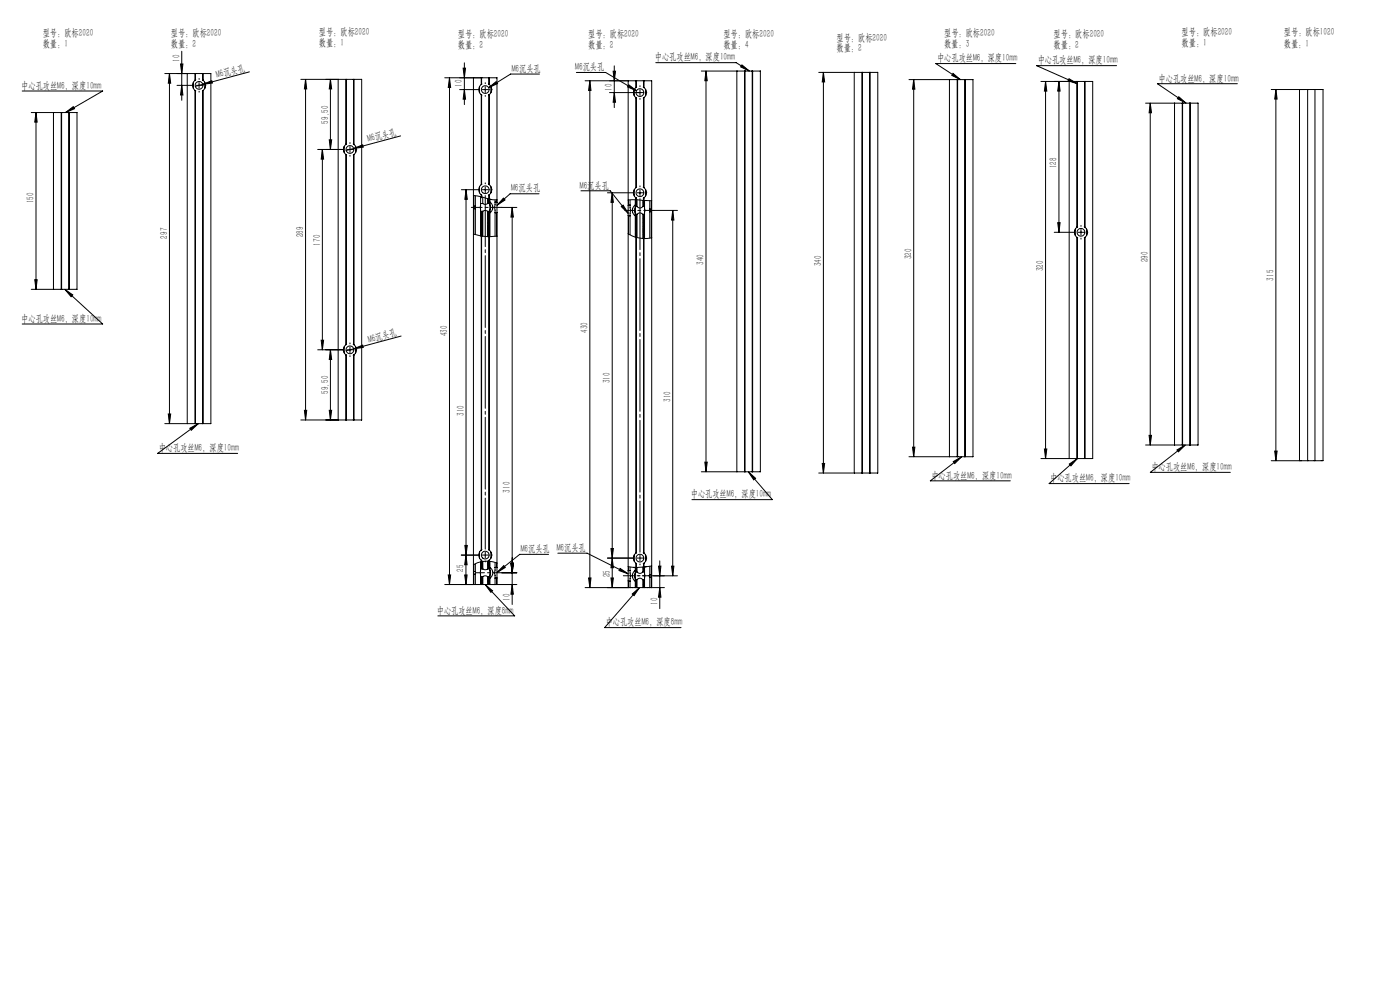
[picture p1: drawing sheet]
<svg xmlns="http://www.w3.org/2000/svg" width="594mm" height="420mm" viewBox="0 0 594 420" stroke-linecap="round" stroke-linejoin="round" font-family="sans-serif">
<g fill="none" stroke="#000" stroke-width=".42">
<path d="M9.4 38.6h34.2l-15.8 9.1M71.9 31.2l.5 4.1h-1zM71.9 31.2v148.5M75.1 36.2h6.5M76.6 27.1h1l-.5 4.1zM77.1 21.7v20.9M77.1 36.2l.5 4.1h-1zM79.6 31.2v148.5M82.1 34.9v2.7M82.8 38.4l.1 .1M82.8 34.1a2.72 2.72 0 0 0 0 4.3M82.8 31.2v2.9"/>
<path d="M82.8 38.4v141.3M82.9 34l-.1 .1M82.9 31.2h3.1M82.9 38.5l.2 .1M82.9 31.2h-13M82.9 31.2v2.8M82.9 38.5v141.2M83.1 33.8l-.2 .1M83.2 36.2h2.5M84.5 35v2.4M85.9 33.8l.1 .2M86 31.2h3.5v148.5h-3.5"/>
<path d="M86 34l.1 .1M86 31.2v2.8M86 38.5v141.2M86 35.8l3.9-1.6 .2 1zM86 38.5l-.1 .1M86.1 34.1a2.72 2.72 0 0 1 0 4.3M86.1 38.4l-.1 .1M86.1 31.2v2.9M86.1 38.4v141.3M86.9 34.9v2.7M105.8 30.5l-22.9 6.1M129.6 33.7l.5 4h-.9z"/>
<path d="M129.6 33.7v144.5M140.2 33.7v29.7M140.2 33.7l.5 4h-1zM143.6 33.7v144.5M146.8 33.7v27.6M146.9 33.7l-.1 27.6M146.9 33.7h3.1M146.9 33.7h-19.3M150 33.7l.2 27.6M150 33.7h3.5v144.5h-3.5M150.2 33.7v27.6M190.7 33l.5 4.1h-1z"/>
<path d="M190.7 33v215M195 38h8M196.5 28.9h1l-.5 4.1zM197 26.7v17.7M197 38l.5 4.1h-1zM201 33l-.1 215M203.4 36.7v2.6M204.2 35.8a2.75 2.75 0 0 0 0 4.4M204.2 33v2.8M204.3 35.7l-.1 .1M204.5 35.6l-.2 .2M204.5 33l-.2 2.7"/>
<path d="M204.6 38h2.5M205.9 36.7v2.5M207.3 35.6l.1 .2M207.3 37.2l3.2-2.6 .6 .9zM207.4 33h3.5v52.8M207.4 35.7l.2 .1M207.4 33h-18.7M207.4 33v2.7M207.6 35.8a2.75 2.75 0 0 1 0 4.4M207.6 33v2.8M208.3 36.7v2.6M228.9 31.4h-12.3l-9.3 5.8"/>
<path d="M244.5 30.7h12.5l13.1 7.8M250.3 34.3l.5 4.1h-1.1zM250.3 34.3v215M258.6 39.3h14.2M260.1 30.2h1.1l-.6 4.1zM260.6 27.9v17.7M260.6 39.3l.6 4.1h-1.1zM266.6 34.3l-.1 52.8M266.8 36l3.3 2.5-3.8-1.6zM269.1 37.9v2.7M269.8 37.1a2.77 2.77 0 0 0 0 4.3M269.8 34.3v2.8"/>
<path d="M270 37l-.2 .1M270 34.3h3.1M270 34.3h-21.8M270 34.3v2.7M270.1 36.9l-.2 .1M271.5 38v2.5M272.9 36.9l.2 .1M273.1 34.3h3.4v215M273.1 34.3l.1 2.8M273.2 37.1a2.77 2.77 0 0 1 0 4.3M273.2 34.3v2.8M273.9 37.9v2.7"/>
<path d="M278.2 26.6h34.1l5.7 3.5M299.5 30.1l.6 4.1h-1.1zM299.5 30.1v170M312.7 30.1v170M314.8 27.5l3.2 2.6-3.7-1.7zM315.9 30.1v170M316.1 30.1h3.1M316.1 30.1h-18.5M316.1 30.1v170M319.2 30.1h3.4v170h-3.4M319.2 30.1v170M319.3 30.1v170"/>
<path d="M349.4 30.7l.5 4.1h-1zM349.4 30.7v170M362.5 30.7v170M365.7 30.7v170M365.9 30.7h3.1M365.9 30.7h-18.5M365.9 30.7v170M369 30.7h3.4v170h-3.4M369 30.7v170M369.1 30.7v170M387.7 33.8l.5 4h-1zM387.7 33.8v160"/>
<path d="M402.9 33.8v160M404.4 31.1l3.1 2.7-3.7-1.8zM406.1 33.8v160M406.3 33.8h3.1M406.3 33.8h-20.6M406.3 33.8v160M409.4 33.8h3.4v160h-3.4M409.4 33.8v160M409.5 33.8v160M431 27h-33.9l10.4 6.8M443.6 34.6l.5 4h-1zM443.6 34.6v159.9"/>
<path d="M449.3 34.6l.5 4h-1zM449.3 34.6v63.9M453.6 33.4l3.5 2.1-4-1.2zM453.7 34.6v159.9M456.9 34.6v61.8M457.1 34.6h3.1M457.1 34.6h-15.5M457.1 34.6v61.7M460.2 34.6h3.4v159.9h-3.4M460.2 34.6v61.7M460.3 34.6v61.8M473.7 27.9h-33.9l17.3 7.6"/>
<path d="M525 35.5h-33.9l12.1 8.3M541.3 38l.6 4h-1.1zM541.3 38v157.5M552.1 38h-.7v157.5h.7M554.8 38h3.1M554.8 38h-15.4M554.8 38v157.5M557.9 38h3.4v157.5h-3.4M557.9 38v157.5M13.3 47.7h12.8M15.3 47.7l.5 4.1h-1.1zM15.3 47.7v75"/>
<path d="M22.8 47.7v75M26 47.7v75M26.1 47.7h3.1M26.1 47.7v75M27.8 47.7l3.3-2.5 .5 .9zM29.2 47.7h3.5v75h-3.5M29.2 47.7v75M29.4 47.7v75M139.7 59.3h1l-.5 4.1zM170 57.7l-19.9 5.3M204.2 40.2l.1 .1M204.2 40.2v38.1"/>
<path d="M204.3 40.3l.2 .1M204.3 40.3v37.9M207.4 40.3l-.1 .1M207.4 40.3v37.9M207.6 40.2l-.2 .1M207.6 40.2v38.1M269.8 41.4l.2 .1M269.8 41.4v38.2M269.9 41.5l.2 .1M270 41.5l-.2 38.1M273.1 41.5l-.2 .1M273.2 41.4v38.2"/>
<path d="M488 43.8l.6 4.1h-1.1zM488 43.8v145M498.4 43.8v145M500.1 41l3.1 2.8-3.6-1.9zM501.6 43.8v145M501.8 43.8h3.1M501.8 43.8h-15.7M501.8 43.8v145M504.9 43.8h3.4v145h-3.4M504.9 43.8v145M505 43.8v145M134.8 63.4h10.8"/>
<path d="M136.8 63.4l.5 4.1h-1zM136.8 63.4v85M146.1 62.1v2.6M146.8 61.3a2.77 2.77 0 0 0 0 4.3M146.8 65.6l.1 .1M146.8 65.6v80.6M146.9 65.7l.2 .1M146.9 65.7v80.4M147.1 61l-.2 .2M147.2 63.4h2.5M148.5 62.1v2.5M149.9 61l.1 .2"/>
<path d="M150 65.7l-.1 .1M150 65.7v80.4M150.1 63l3.8-1.6 .2 1zM150.1 63l-3.2 .8M150.2 65.6l-.2 .1M150.2 61.3a2.72 2.72 0 0 1 0 4.3M150.2 65.6v80.6M150.9 62.1v2.6M203.4 79.2v2.6M204.2 78.3a2.75 2.75 0 0 0 0 4.4M204.3 78.2l-.1 .1M204.5 78.1l-.2 .1"/>
<path d="M205.9 79.3v2.5M207.3 78.1l.1 .1M207.4 78.2l.2 .1M207.6 78.3a2.75 2.75 0 0 1 0 4.4M208.3 79.2v2.6M269.8 79.6a2.81 2.81 0 0 0 0 4.3M270.1 79.4l-.2 .1M272.9 79.4l.2 .1M273.2 79.6a2.81 2.81 0 0 1 0 4.3M195.8 80.5h7.2M197.7 80.5v167.5M197.7 80.5l.6 4.1h-1.1z"/>
<path d="M200.9 99.3l3.3 .8M200.9 83h.1M201 83l3.2 .5M201 87.4v1.2M201 83v4.4M201 88.6v10.8M201 88.6h.7M201 87.4h.7M201.7 87.4v1.2M201.7 83.1v4.3M201.7 88.6v10.9M203.9 86.3v3.4"/>
<path d="M203.9 89.7h.9M203.9 86.3h.9M203.9 83.4v2.9M203.9 89.7v10.4M204.2 82.7l.1 .1M204.2 82.7v.8M204.2 83.5h.1M204.2 89.7l-.3 .2M204.3 82.8l.2 .1M204.3 83.5l3 .9M204.3 82.8v.7M204.4 83.6l-.5 .5"/>
<path d="M204.6 80.5h2.5M204.6 89.7l-.7 .7M204.8 89.7l.1-.1a1.6 1.6 0 0 1 2 .1M204.8 86.3a1.67 1.67 0 0 0 2.1 0M204.8 81.7v.1M204.8 83.7v2.6M204.8 89.7v10.5M204.8 89.9l-.9 .9M204.8 90.4l-.9 .8M204.8 90.8l-.9 .9M204.8 91.2l-.9 1M204.8 91.7l-.9 .9"/>
<path d="M204.8 92.2l-.9 .8M204.8 92.6l-.9 .9M204.8 93l-.9 1M204.8 93.5l-.9 .9M204.8 94l-.9 .8M204.8 94.4l-.9 .9M204.8 94.8l-.9 1M204.8 95.3l-.9 .9M204.8 95.8l-.9 .8M204.8 96.2l-.9 .9M204.8 96.6l-.9 1M204.8 97.1l-.9 .9"/>
<path d="M204.8 97.6l-.9 .8M204.8 98l-.9 .9M204.8 98.4l-.9 1M204.8 98.9l-.9 .9M204.8 99.4l-.8 .7M204.8 99.8l-.4 .4M206.9 84.3v2M206.9 89.7v10.7M206.9 89.7h.9M206.9 86.3h.9M207 86.3l.8-.7a2.72 2.72 0 0 1 0 4.8M207.2 84.4l-.3 .3"/>
<path d="M207.3 84.4h.1M207.3 89.7l-.4 .3M207.4 82.8l-.1 .1M207.4 82.8v1.6M207.4 84.4l.2 .1M207.6 82.7l-.2 .1M207.6 82.7v1.8M207.6 84.5l3.2 .3M207.6 84.5l-.7 .6M207.7 84.5l.9 .2M207.8 89.7l-.9 .8M207.8 86.3v3.4"/>
<path d="M207.8 86.7l.3 1-.3 1.6M207.8 89.7v10.7M207.8 84.5v1.8M207.8 90l-.9 1M207.8 90.5l-.9 .9M207.8 91.4l-.9 .9M207.8 91.8l-.9 1M207.8 93.2l-.9 .9M207.8 93.6l-.9 1M207.8 95l-.9 .9M207.8 95.4l-.9 1M207.8 95.9l-.9 .9"/>
<path d="M207.8 96.8l-.9 .9M207.8 91l-.9 .8M207.8 92.3l-.9 .9M207.8 92.8l-.9 .8M207.8 94.1l-.9 .9M207.8 94.6l-.9 .8M207.8 96.3l-.9 .9M207.8 97.2l-.9 .9M207.8 97.7l-.9 .9M207.8 98.1l-.9 .9M207.8 98.6l-.9 .9M207.8 99l-.9 .9"/>
<path d="M207.8 99.5l-.9 .9M207.8 99.9l-.5 .5M207.8 84.7l-.9 .9M207.8 85.1l-.9 .9M207.8 86l-.3 .3M210 85.7l-.2 2.3 .2 2.3M210 84.8v.9M210 90.3v9.9M210 90.3h.7M210 85.7h.7M210.7 85.7l.2 .1M210.7 84.8v.9"/>
<path d="M210.7 90.3v9.9M210.9 85.8v4.4M210.9 90.2l-.2 .1M210.9 90.2v150.6M210.9 84.8h-.1M212.9 88h6.4M213.6 84l.7 .8-3.4 2.3zM217.3 88l.5 4.1h-1zM217.3 88v168.5M228.7 82.2h-12.3l-5.5 4.9M246.5 80.9h12.4l7.6 9.6M257.7 81.8h10.9"/>
<path d="M259.8 81.8v167.5M259.8 81.8l.4 4h-1zM263.6 87.6l.8-.6 2.1 3.5zM266.5 99.1l3.3 1.6M266.5 91.5l.2 .1M266.5 87.1v4.4M266.5 91.5v150.6M266.6 84.9h-.1M266.7 87l-.2 .1M266.7 84.9v2.1M266.7 91.6v7.7M266.7 91.6h.6"/>
<path d="M266.7 87h.6M267.3 87l.3 2.3-.3 2.3M267.3 84.8v2.2M267.3 91.6v8M269.1 80.5v2.6M269.6 87.6v3.3M269.6 86.9a2.79 2.79 0 0 0 0 4.8l.6-.7M269.6 88l-.4 1 .4 1.6M269.6 90.9v9.7l.6-.6M269.6 87.6h.6M269.6 90.9h.6M269.6 84.7v2.9"/>
<path d="M269.7 84.8l-.1 .1M269.8 84.8l-3.2 .1M269.8 84.8h.2M269.8 83.9l.2 .1M269.8 83.9v.9M269.8 90.9l-.2 .3M269.9 84l.2 .2M269.9 84.8h.2M270 84v.8M270.1 84.8l2.9 .2M270.2 84.8l-.6 .6M270.2 85.1l-.6 .7"/>
<path d="M270.2 85.6l-.6 .7M270.2 86.1l-.6 .6M270.2 86.5l-.6 .7M270.2 86.9l-.6 .7M270.2 87.4l-.2 .2M270.2 91.5l-.6 .6M270.2 91.9l-.6 .7M270.2 92.3l-.6 .7M270.2 92.8l-.6 .6M270.2 93.2l-.6 .7M270.2 93.7l-.6 .7M270.2 94.1l-.6 .7"/>
<path d="M270.2 94.6l-.6 .6M270.2 95l-.6 .7M270.2 95.5l-.6 .6M270.2 95.9l-.6 .7M270.2 96.4l-.6 .6M270.2 96.8l-.6 .7M270.2 97.3l-.6 .6M270.2 97.7l-.6 .7M270.2 98.2l-.6 .6M270.2 98.6l-.6 .7M270.2 99.1l-.6 .6M270.2 99.5l-.6 .7"/>
<path d="M270.2 87.6a1.62 1.62 0 0 0 2.6 0M270.2 90.9a1.62 1.62 0 0 1 2.6 0M270.2 84.8v2.8M270.2 90.9v9.9M270.3 81.8h2.5M271.5 80.5v2.5M272.8 85v2.6M272.8 90.9v10.3M272.8 87.6h.7M272.8 90.9h.7M273 90.9l-.2 .2M273 85l-.2 .2"/>
<path d="M273 85h.2M273.1 84l-.2 .2M273.2 85l3.3 .2M273.2 83.9l-.1 1.1M273.2 83.9v1.1M273.4 90.9l-.6 .6M273.5 85l-.7 .7M273.5 85.5l-.7 .6M273.5 86l-.7 .6M273.5 86.4l-.7 .6M273.5 86.8l-.7 .7M273.5 87.3l-.4 .3"/>
<path d="M273.5 91.8l-.7 .6M273.5 93.6l-.7 .6M273.5 94.9l-.7 .7M273.5 95.4l-.7 .6M273.5 96.7l-.7 .7M273.5 91.4l-.7 .6M273.5 92.2l-.7 .7M273.5 92.7l-.7 .6M273.5 93.1l-.7 .7M273.5 94l-.7 .7M273.5 94.5l-.7 .6M273.5 95.8l-.7 .7"/>
<path d="M273.5 96.3l-.7 .6M273.5 97.2l-.7 .6M273.5 97.6l-.7 .7M273.5 98.1l-.7 .6M273.5 98.5l-.7 .7M273.5 99l-.7 .6M273.5 99.4l-.7 .7M273.5 99.9l-.7 .6M273.5 85l.7 .1M273.5 87.6v3.3M273.5 85v2.6M273.5 90.9v10.3"/>
<path d="M273.9 80.5v2.6M275.7 88.7v1.1M275.7 88.7h.7M275.7 89.8h.7M275.7 85.1v3.6M275.7 89.8v11.2M276.4 88.7v1.1M276.4 85.2v3.5M276.4 89.8v11.1M277.4 89.3h10M285.4 89.3l.5 4.1h-1zM285.4 89.3v155"/>
<path d="M447.3 98.5h8.4M448.8 94.5h1l-.5 4zM456.2 97.2v2.7M456.9 96.4a2.77 2.77 0 0 0 0 4.3M457.1 96.3l-.2 .1M457.2 96.2l-.1 .1M457.4 98.5h2.5M458.6 97.3v2.5M460 96.2l.2 .1M460.2 96.3l.1 .1M460.3 96.4a2.72 2.72 0 0 1 0 4.3M461 97.2v2.7"/>
<path d="M14.7 118.7h1.1l-.5 4zM204.2 100.1v133.2M204.2 100.1l.1 .1M204.3 100.2v133M204.3 100.2l3.1 .2M207.4 100.4v132.8M207.4 100.4h.2M207.6 100.4v132.9M210.9 100.2l-3.3 .2M269.8 100.7h.2M269.8 100.7v133.9M270 100.7l3.1 .5"/>
<path d="M270 100.7v133.8M270.2 100.4l-.3 .3M273 101.2h.2M273.1 101.2l.1 133.4M273.2 101.2v133.4M273.4 101.2h.1M273.5 100.3l-.7 .7M273.5 100.8l-.5 .4M276.5 100.8l-3.3 .4M456.9 100.7l.2 .1M456.9 100.7v93.8M457.1 100.8l.1 .1"/>
<path d="M457.1 100.8v93.7M460.2 100.8l-.2 .1M460.2 100.8v93.7M460.3 100.7l-.1 .1M460.3 100.7v93.8M13.3 122.7h12.8M26.1 122.7h3.1M27.5 122.7l3.4 2.4-.7 .8zM27.5 122.7l16.1 14.8h-34.2M134.8 148.4h10.8M136.3 144.3h1l-.5 4.1zM140.2 148.4l.5 4.1h-1z"/>
<path d="M140.2 148.4v29.8M146.1 147.1v2.6M146.8 146.2a2.81 2.81 0 0 0 0 4.4M146.8 150.6l.1 27.6M146.8 150.6v27.6M146.9 150.7l.2 .1M146.9 146.1l-.1 .1M147.1 146l-.2 .1M147.2 148.4h2.5M148.5 147.2v2.5M149.9 146l.1 .1M150 146.1l.2 .1"/>
<path d="M150 150.7l-.1 .1M150.1 148l3.8-1.6 .2 1zM150.1 148l-3.2 .8M150.2 150.6l-.2 27.6M150.2 146.2a2.75 2.75 0 0 1 0 4.4M150.2 150.6v27.6M150.9 147.1v2.6M170.2 142.6l-20.1 5.4M71.4 175.6h1l-.5 4.1zM82.9 179.7h3.1M82.9 179.7h-13M84.1 179.7l-17.2 12.7h33.9"/>
<path d="M129.2 174.1h.9l-.5 4.1zM139.7 174.1h1l-.5 4.1zM146.9 178.2h3.1M146.9 178.2h-19.3M80.5 181.7l3.6-2-3 2.8zM299 196.1h1.1l-.6 4zM348.9 196.6h1l-.5 4.1zM387.2 189.7h1l-.5 4.1zM404.5 195.8l3.5-2-2.9 2.9zM406.3 193.8h3.1M406.3 193.8h-20.6M408 193.8l-13.3 10.2h34"/>
<path d="M443.1 190.5h1l-.5 4zM453.7 196.9l3.4-2.4-2.7 3.1zM457.1 194.5l-12 10.7h34M457.1 194.5h3.1M457.1 194.5h-15.5M487.5 184.7h1.1l-.6 4.1zM499.4 190.9l3.5-2.1-2.9 2.9zM501.8 188.8h3.1M501.8 188.8h-15.7M502.9 188.8l-14.8 11.6h33.9M540.8 191.4h1.1l-.6 4.1zM554.8 195.5h3.1"/>
<path d="M554.8 195.5h-15.4M316.1 200.1h3.1M316.1 200.1h-18.5M317.5 200.1l10.2 11.9h-34.1M317.5 200.1l3.1 2.8-.8 .7zM365.9 200.7h3.1M365.9 200.7h-18.5M195.7 235.5h7.3M197.2 231.4h1.1l-.6 4.1zM197.7 235.5l.5 4.1h-1zM201 239.6h-.1M201 239.5v2.9"/>
<path d="M201.7 239.2v3.2M203.4 234.2v2.6M203.9 238.4v3M204.2 233.3a2.72 2.72 0 0 0 0 4.3M204.2 237.6l.1 .2M204.2 237.6v.7M204.2 238.3l-3.2 1.3M204.2 238.3l-.3 .2M204.3 237.8l.2 .1M204.3 233.2l-.1 .1M204.3 237.8v.4M204.3 238.2l-.1 .1"/>
<path d="M204.5 233.1l-.2 .1M204.7 238.2l-.8 .8M204.8 236.7v.1M204.8 238.2v3.2M204.8 238.5l-.9 .9M204.8 239l-.9 .9M204.8 239.4l-.9 .9M204.8 239.9l-.9 .9M206.9 238.1v3.3M207.1 238.1l-.2 .1M207.3 233.1l.1 .1M207.4 233.2l.2 .1"/>
<path d="M207.4 237.8l-.1 .1M207.4 237.8v.3M207.4 238.1l-3.1 .1M207.4 238.1h.2M207.5 238.1l-.6 .6M207.6 233.3a2.72 2.72 0 0 1 0 4.3M207.6 237.6l-.2 .2M207.6 237.6v.5M207.6 238.1l3.2 .7M207.8 238.1v3.3M207.8 238.2l-.9 .9M207.8 238.7l-.9 .9"/>
<path d="M207.8 239.1l-.9 .9M207.8 239.6l-.9 .9M208.3 234.2v2.6M210 238.6v2.1M210.7 238.8v1.9M210.8 238.8l.1 .1M213.7 239.9l.7 .9-3.5 2.1zM216.8 238.9h1l-.5 4.1zM232.8 235.2h-12.3l-9.6 7.7M236.7 234.7h12.4l17.4 8.7M259.2 232.7h1l-.4 4.1zM259.8 236.8l.4 4.1h-1z"/>
<path d="M268.6 236.8h-10.9M269.1 235.5v2.6M269.8 234.6a2.81 2.81 0 0 0 0 4.4M269.8 239l.2 1.8M269.8 239v1.8M269.9 239l.2 .2M270 234.5l-.2 .1M270.1 234.4l-.2 .1M272.9 234.4l.2 .1M273.1 239l-.2 .2M273.2 234.6a2.81 2.81 0 0 1 0 4.4M273.2 239v1.5"/>
<path d="M273.9 235.5v2.6M279.9 237.9v20.3M188.7 248h13M190.2 243.9h1l-.5 4.1zM197.2 243.9h1l-.5 4.1zM201 242.4v1.2M201 243.6v4.4M201 242.4h.7M201 243.6h.7M201.7 242.4v1.2M201.7 248h3.1M201.7 243.6v4.4"/>
<path d="M203.9 248h.1M203.9 241.4v3.2M203.9 244.6h.9M203.9 241.4h.9M203.9 244.6v3.4M204.2 244.6l-.3 .3M204.4 244.6l-.5 .6M204.7 244.6l-.8 .8M204.8 241.4a1.69 1.69 0 0 0 2.1 0M204.8 244.6h.1a1.66 1.66 0 0 1 2 0M204.8 248h2.1M204.8 244.6v3.4"/>
<path d="M204.8 240.3l-.9 .9M204.8 240.8l-.5 .6M204.8 241.2l-.1 .2M204.8 244.8l-.9 .9M204.8 245.1l-.9 .9M204.8 245.4l-.9 .9M204.8 245.7l-.9 .9M204.8 245.9l-.9 1M204.8 246.2l-.9 .9M204.8 246.5l-.9 .9M204.8 246.8l-.9 .9M204.8 247.1l-.9 .8"/>
<path d="M204.8 247.4l-.6 .6M204.8 247.6l-.4 .4M204.8 247.9l-.1 .1M205.8 248l12.6 13.3h-32.6M205.8 248l3.2 2.6-.7 .7zM206.9 248h12.4M206.9 244.6v3.4M206.9 244.6h.9M206.9 241.4h.9M207.2 244.6l-.3 .4M207.7 244.6l-.8 .8M207.8 241.4v3.2"/>
<path d="M207.8 240.6a2.75 2.75 0 0 1 0 4.8M207.8 244.6l.1 3.4M207.8 241.7l.3 1-.3 1.6M207.8 240l-.9 .9M207.8 240.5l-.9 .9M207.8 240.9l-.4 .5M207.8 245l-.9 .9M207.8 245.4l-.9 .9M207.8 245.9l-.9 .9M207.8 246.3l-.9 .9M207.8 246.8l-.9 .9M207.8 247.2l-.8 .8"/>
<path d="M207.8 247.7l-.3 .3M210 240.7l-.2 2.3 .2 2.3M210 245.3v2.7h-.2M210 245.3h.7M210 240.7h.7M210.7 240.7l.2 .1M210.7 245.3v2.7M210.9 240.8v4.4M210.9 245.2l-.2 .1M210.9 245.2v2.8M212.9 243h6.4M217.3 248l.5 4.1h-1z"/>
<path d="M248.2 249.3h19.1M249.7 245.2h1.1l-.5 4.1zM259.2 245.2h1l-.4 4.1zM263.1 241.1l3.4 2.3-3.9-1.3zM266.5 240.4h.1M266.5 246.4l.2 .1M266.5 242.1v4.3M266.5 246.4v2.9M266.6 240.4l3.2 .4M266.7 242l-.2 .1M266.7 240.4v1.6M266.7 246.5v2.8"/>
<path d="M266.7 242h.6M266.7 246.5h.6M267.3 242l.3 2.3-.3 2.2M267.3 249.3h2.9M267.3 240.5v1.5M267.3 246.5v2.8M268.3 252l3-2.7-2.3 3.4zM268.9 240.7l.8 .1M269.5 246.5l.1 .1M269.5 242a2.64 2.64 0 0 0 0 4.5M269.6 249.3h.1M269.6 242.6v3.3"/>
<path d="M269.6 241.9l-.1 .1M269.6 242.9l-.4 1.1 .4 1.6M269.6 242.6h.6M269.6 245.9h.6M269.6 240.8v1.8M269.6 245.9v3.4M269.7 245.9l-.1 .2M269.8 240.8h.2M270 240.8l-.4 .4M270.2 245.9l-.6 .6M270.2 241l-.6 .6M270.2 241.4l-.6 .7"/>
<path d="M270.2 241.8l-.6 .7M270.2 242.3l-.3 .3M270.2 248.6l-.6 .7M270.2 246.4l-.6 .6M270.2 246.8l-.6 .7M270.2 247.2l-.6 .7M270.2 247.7l-.6 .6M270.2 248.2l-.6 .6M270.2 249l-.2 .3M270.2 242.6l.4 .3a1.62 1.62 0 0 0 2.2-.3M270.2 245.9a1.62 1.62 0 0 1 2.6 0M270.2 249.3h2.6"/>
<path d="M270.2 240.8v1.8M270.2 245.9v3.4M271.3 249.3l-14.8 17h32.5M272.8 240.6h.1M272.8 249.3h2.9M272.8 240.6v2M272.8 245.9v3.4M272.8 242.6h.7M272.8 245.9h.7M272.9 245.9l-.1 .1M273.1 240.6l-3.2 .2M273.3 245.9l-.5 .5"/>
<path d="M273.5 240.9l-.7 .6M273.5 241.3l-.7 .7M273.5 241.7l-.7 .7M273.5 242.2l-.5 .4M273.5 246.3l-.7 .6M273.5 246.7l-.7 .7M273.5 247.1l-.7 .7M273.5 247.6l-.7 .6M273.5 248.1l-.7 .6M273.5 248.5l-.7 .6M273.5 248.9l-.4 .4M273.5 242.6v3.3"/>
<path d="M273.5 245.9v3.4M273.5 240.5v2.1M274.2 240.4l-.9 .1-.5 .6M275.7 243.7v1.1M275.7 249.3h6.2M275.7 243.7h.7M275.7 244.8h.7M275.7 240.2v3.5M275.7 244.8v4.5M276.4 243.7v1.1M276.4 240.2v3.5M276.4 244.8v4.5"/>
<path d="M276.5 240.1l-3.3 .4M277.4 244.3h10M279.4 240.2h1l-.5 4.1zM279.9 249.3l.5 4h-1zM284.9 240.2h1l-.5 4.1z"/>
<circle cx="84.5" cy="36.2" r="1.65"/>
<circle cx="205.9" cy="38" r="1.64"/>
<circle cx="271.5" cy="39.3" r="1.64"/>
<circle cx="148.5" cy="63.4" r="1.65"/>
<circle cx="205.9" cy="80.5" r="1.64"/>
<circle cx="271.5" cy="81.8" r="1.64"/>
<circle cx="458.6" cy="98.5" r="1.65"/>
<circle cx="148.5" cy="148.4" r="1.65"/>
<circle cx="205.9" cy="235.5" r="1.64"/>
<circle cx="271.5" cy="236.8" r="1.65"/>
</g>
<g fill="none" stroke="#000" stroke-width=".42" stroke-dasharray="30.5 1.3 1.3 1.3">
<path d="M82 36.2h-.4M84.5 33.7v-.4M84.5 38.7v.4M87 36.2h.4M203.4 38h-.4M205.9 35.5v-.4M208.4 38h.4M269 39.3h-.4M271.5 36.8v-.4M274 39.3h.4M205.9 40.5v.4M271.5 41.8v.4"/>
<path d="M146 63.4h-.4M148.5 60.9v-.4M148.5 65.9v.4M151 63.4h.4M205.9 78v-.4M271.5 79.3v-.4M203.4 80.5h-.4M208.4 80.5h.4M269 81.8h-.4M274 81.8h.4M456.2 98.5h-.4M458.7 96v-.4"/>
<path d="M461.2 98.5h.4M458.7 101v.4M146 148.4h-.4M148.5 145.9v-.4M148.5 150.9v.4M151 148.4h.4M203.4 235.5h-.4M205.9 235.5v-1.3M205.9 235.5h-1.3M205.9 235.5v1.2M205.9 235.5h1.2M205.9 238v.4"/>
<path d="M208.4 235.5h.4M269 236.8h-.4M271.5 236.8v-1.3M271.5 236.8h-1.2M271.5 236.8v1.2M271.5 236.8h1.3M271.5 239.3v.4M274 236.8h.4"/>
</g>
<path d="M205.9 233v-150M271.5 234.3v-150" fill="none" stroke="#000" stroke-width=".42" stroke-dasharray="30.5 1.3 1.3 1.3" stroke-dashoffset="8.8"/>
<path d="M200 88h13M264.5 244.3h12.9" fill="none" stroke="#000" stroke-width=".42" stroke-dasharray="30.5 1.3 1.3 1.3" stroke-dashoffset="25.9"/>
<path d="M270.8 244.3h4.7" fill="none" stroke="#000" stroke-width=".42" stroke-dasharray="30.5 1.3 1.3 1.3" stroke-dashoffset="30.1"/>
<path d="M265.1 89.3h12.3" fill="none" stroke="#000" stroke-width=".42" stroke-dasharray="30.5 1.3 1.3 1.3" stroke-dashoffset="26.2"/>
<path d="M213 243h-11.1" fill="none" stroke="#000" stroke-width=".42" stroke-dasharray="30.5 1.3 1.3 1.3" stroke-dashoffset="26.9"/>
<g fill="#000">
<path d="M86 35.8l3.9-1.6 .2 1zM150.1 63l3.8-1.6 .2 1zM150.1 148l3.8-1.6 .2 1z"/>
<path d="M77.1 36.2l.5 4.1h-1zM76.6 27.1h1l-.5 4.1zM139.7 59.3h1l-.5 4.1zM140.2 33.7l.5 4h-1zM197.2 231.4h1.1l-.6 4.1zM197.7 80.5l.6 4.1h-1.1zM197 38l.5 4.1h-1zM196.5 28.9h1l-.5 4.1zM259.2 232.7h1l-.4 4.1zM259.8 81.8l.4 4h-1zM284.9 240.2h1l-.5 4.1zM285.4 89.3l.5 4.1h-1zM260.6 39.3l.6 4.1h-1.1zM260.1 30.2h1.1l-.6 4.1zM448.8 94.5h1l-.5 4zM449.3 34.6l.5 4h-1z"/>
<path d="M15.3 47.7l.5 4.1h-1.1zM14.7 118.7h1.1l-.5 4zM71.9 31.2l.5 4.1h-1zM71.4 175.6h1l-.5 4.1zM129.6 33.7l.5 4h-.9zM129.2 174.1h.9l-.5 4.1zM140.2 148.4l.5 4.1h-1zM139.7 174.1h1l-.5 4.1zM136.8 63.4l.5 4.1h-1zM136.3 144.3h1l-.5 4.1zM190.7 33l.5 4.1h-1zM190.2 243.9h1l-.5 4.1zM197.7 235.5l.5 4.1h-1zM197.2 243.9h1l-.5 4.1zM216.8 238.9h1l-.5 4.1zM217.3 248l.5 4.1h-1zM217.3 88l.5 4.1h-1zM216.8 238.9h1l-.5 4.1zM250.3 34.3l.5 4.1h-1.1zM249.7 245.2h1.1l-.5 4.1zM259.8 236.8l.4 4.1h-1zM259.2 245.2h1l-.4 4.1zM279.4 240.2h1l-.5 4.1zM279.9 249.3l.5 4h-1zM299.5 30.1l.6 4.1h-1.1zM299 196.1h1.1l-.6 4zM387.7 33.8l.5 4h-1zM387.2 189.7h1l-.5 4.1zM488 43.8l.6 4.1h-1.1zM487.5 184.7h1.1l-.6 4.1zM349.4 30.7l.5 4.1h-1zM348.9 196.6h1l-.5 4.1zM443.6 34.6l.5 4h-1zM443.1 190.5h1l-.5 4zM541.3 38l.6 4h-1.1zM540.8 191.4h1.1l-.6 4.1z"/>
<path d="M27.5 122.7l3.4 2.4-.7 .8zM27.8 47.7l3.3-2.5 .5 .9zM80.5 181.7l3.6-2-3 2.8zM213.7 239.9l.7 .9-3.5 2.1zM207.3 37.2l3.2-2.6 .6 .9zM213.6 84l.7 .8-3.4 2.3zM205.8 248l3.2 2.6-.7 .7zM263.1 241.1l3.4 2.3-3.9-1.3zM266.8 36l3.3 2.5-3.8-1.6zM263.6 87.6l.8-.6 2.1 3.5zM268.3 252l3-2.7-2.3 3.4zM314.8 27.5l3.2 2.6-3.7-1.7zM317.5 200.1l3.1 2.8-.8 .7zM404.4 31.1l3.1 2.7-3.7-1.8zM404.5 195.8l3.5-2-2.9 2.9zM500.1 41l3.1 2.8-3.6-1.9zM499.4 190.9l3.5-2.1-2.9 2.9zM453.6 33.4l3.5 2.1-4-1.2zM453.7 196.9l3.4-2.4-2.7 3.1z"/>
</g>
<g font-size="4.4">
<text x="18.1" y="15.3">型号：欧标2020</text>
<text x="72.5" y="15.3">型号：欧标2020</text>
<text x="135.3" y="14.8">型号：欧标2020</text>
<text x="194.3" y="15.7">型号：欧标2020</text>
<text x="249.6" y="15.7">型号：欧标2020</text>
<text x="306.9" y="15.7">型号：欧标2020</text>
<text x="354.9" y="17.2">型号：欧标2020</text>
<text x="400.6" y="15.3">型号：欧标2020</text>
<text x="447" y="15.7">型号：欧标2020</text>
<text x="501.3" y="15">型号：欧标2020</text>
<text x="544.7" y="15.1">型号：欧标1020</text>
<text x="18.1" y="19.8">数量：1</text>
<text x="72.5" y="19.8">数量：2</text>
<text x="135.3" y="19.3">数量：1</text>
<text x="194.3" y="20.2">数量：2</text>
<text x="249.6" y="20.2">数量：2</text>
<text x="306.9" y="20.2">数量：4</text>
<text x="354.9" y="21.7">数量：2</text>
<text x="400.6" y="19.8">数量：3</text>
<text x="447" y="20.2">数量：2</text>
<text x="501.3" y="19.4">数量：1</text>
<text x="544.7" y="20.1">数量：1</text>
<text x="76.2" y="26.3" transform="rotate(-90 76.2 26.3)">10</text>
<text x="244.1" y="29.9">M6沉头孔</text>
<text x="277.8" y="25.6">中心孔攻丝M6，深度10mm</text>
<text x="397.6" y="26">中心孔攻丝M6，深度10mm</text>
<text x="440.3" y="26.9">中心孔攻丝M6，深度10mm</text>
<text x="92.2" y="33.2" transform="rotate(-15 92.2 33.2)">M6沉头孔</text>
<text x="217.1" y="30.5">M6沉头孔</text>
<text x="491.6" y="34.6">中心孔攻丝M6，深度10mm</text>
<text x="9" y="37.7">中心孔攻丝M6，深度10mm</text>
<text x="196.2" y="36.7" transform="rotate(-90 196.2 36.7)">10</text>
<text x="259.8" y="38.4" transform="rotate(-90 259.8 38.4)">10</text>
<text x="139.3" y="52.4" transform="rotate(-90 139.3 52.4)">59.50</text>
<text x="156.4" y="60.4" transform="rotate(-15 156.4 60.4)">M6沉头孔</text>
<text x="448.4" y="71.5" transform="rotate(-90 448.4 71.5)">128</text>
<text x="216.9" y="81.2">M6沉头孔</text>
<text x="246" y="80">M6沉头孔</text>
<text x="14.4" y="86.3" transform="rotate(-90 14.4 86.3)">150</text>
<text x="71.1" y="101.2" transform="rotate(-90 71.1 101.2)">297</text>
<text x="128.8" y="100.6" transform="rotate(-90 128.8 100.6)">289</text>
<text x="135.9" y="104.2" transform="rotate(-90 135.9 104.2)">170</text>
<text x="298.7" y="112.4" transform="rotate(-90 298.7 112.4)">340</text>
<text x="348.5" y="112.9" transform="rotate(-90 348.5 112.9)">340</text>
<text x="386.8" y="110" transform="rotate(-90 386.8 110)">320</text>
<text x="487.2" y="111.2" transform="rotate(-90 487.2 111.2)">290</text>
<text x="442.8" y="115.1" transform="rotate(-90 442.8 115.1)">320</text>
<text x="540.5" y="119" transform="rotate(-90 540.5 119)">315</text>
<text x="9" y="136.5">中心孔攻丝M6，深度10mm</text>
<text x="189.8" y="142.6" transform="rotate(-90 189.8 142.6)">430</text>
<text x="249.4" y="141.2" transform="rotate(-90 249.4 141.2)">430</text>
<text x="156.6" y="145.3" transform="rotate(-15 156.6 145.3)">M6沉头孔</text>
<text x="139.3" y="167.1" transform="rotate(-90 139.3 167.1)">59.50</text>
<text x="258.9" y="162.5" transform="rotate(-90 258.9 162.5)">310</text>
<text x="284.6" y="170.5" transform="rotate(-90 284.6 170.5)">310</text>
<text x="196.9" y="176.5" transform="rotate(-90 196.9 176.5)">310</text>
<text x="67.4" y="191.4">中心孔攻丝M6，深度10mm</text>
<text x="395.2" y="203">中心孔攻丝M6，深度10mm</text>
<text x="488.5" y="199.5">中心孔攻丝M6，深度10mm</text>
<text x="216.4" y="209" transform="rotate(-90 216.4 209)">310</text>
<text x="445.6" y="204.2">中心孔攻丝M6，深度10mm</text>
<text x="293.1" y="211">中心孔攻丝M6，深度10mm</text>
<text x="220.9" y="234.2">M6沉头孔 M6沉头孔</text>
<text x="196.8" y="242.6" transform="rotate(-90 196.8 242.6)">25</text>
<text x="258.9" y="244.9" transform="rotate(-90 258.9 244.9)">25</text>
<text x="216.4" y="254.9" transform="rotate(-90 216.4 254.9)">10</text>
<text x="279.1" y="256.7" transform="rotate(-90 279.1 256.7)">10</text>
<text x="185.3" y="260.3">中心孔攻丝M6，深度8mm</text>
<text x="257" y="265.3">中心孔攻丝M6，深度8mm</text>
</g>
</svg>
